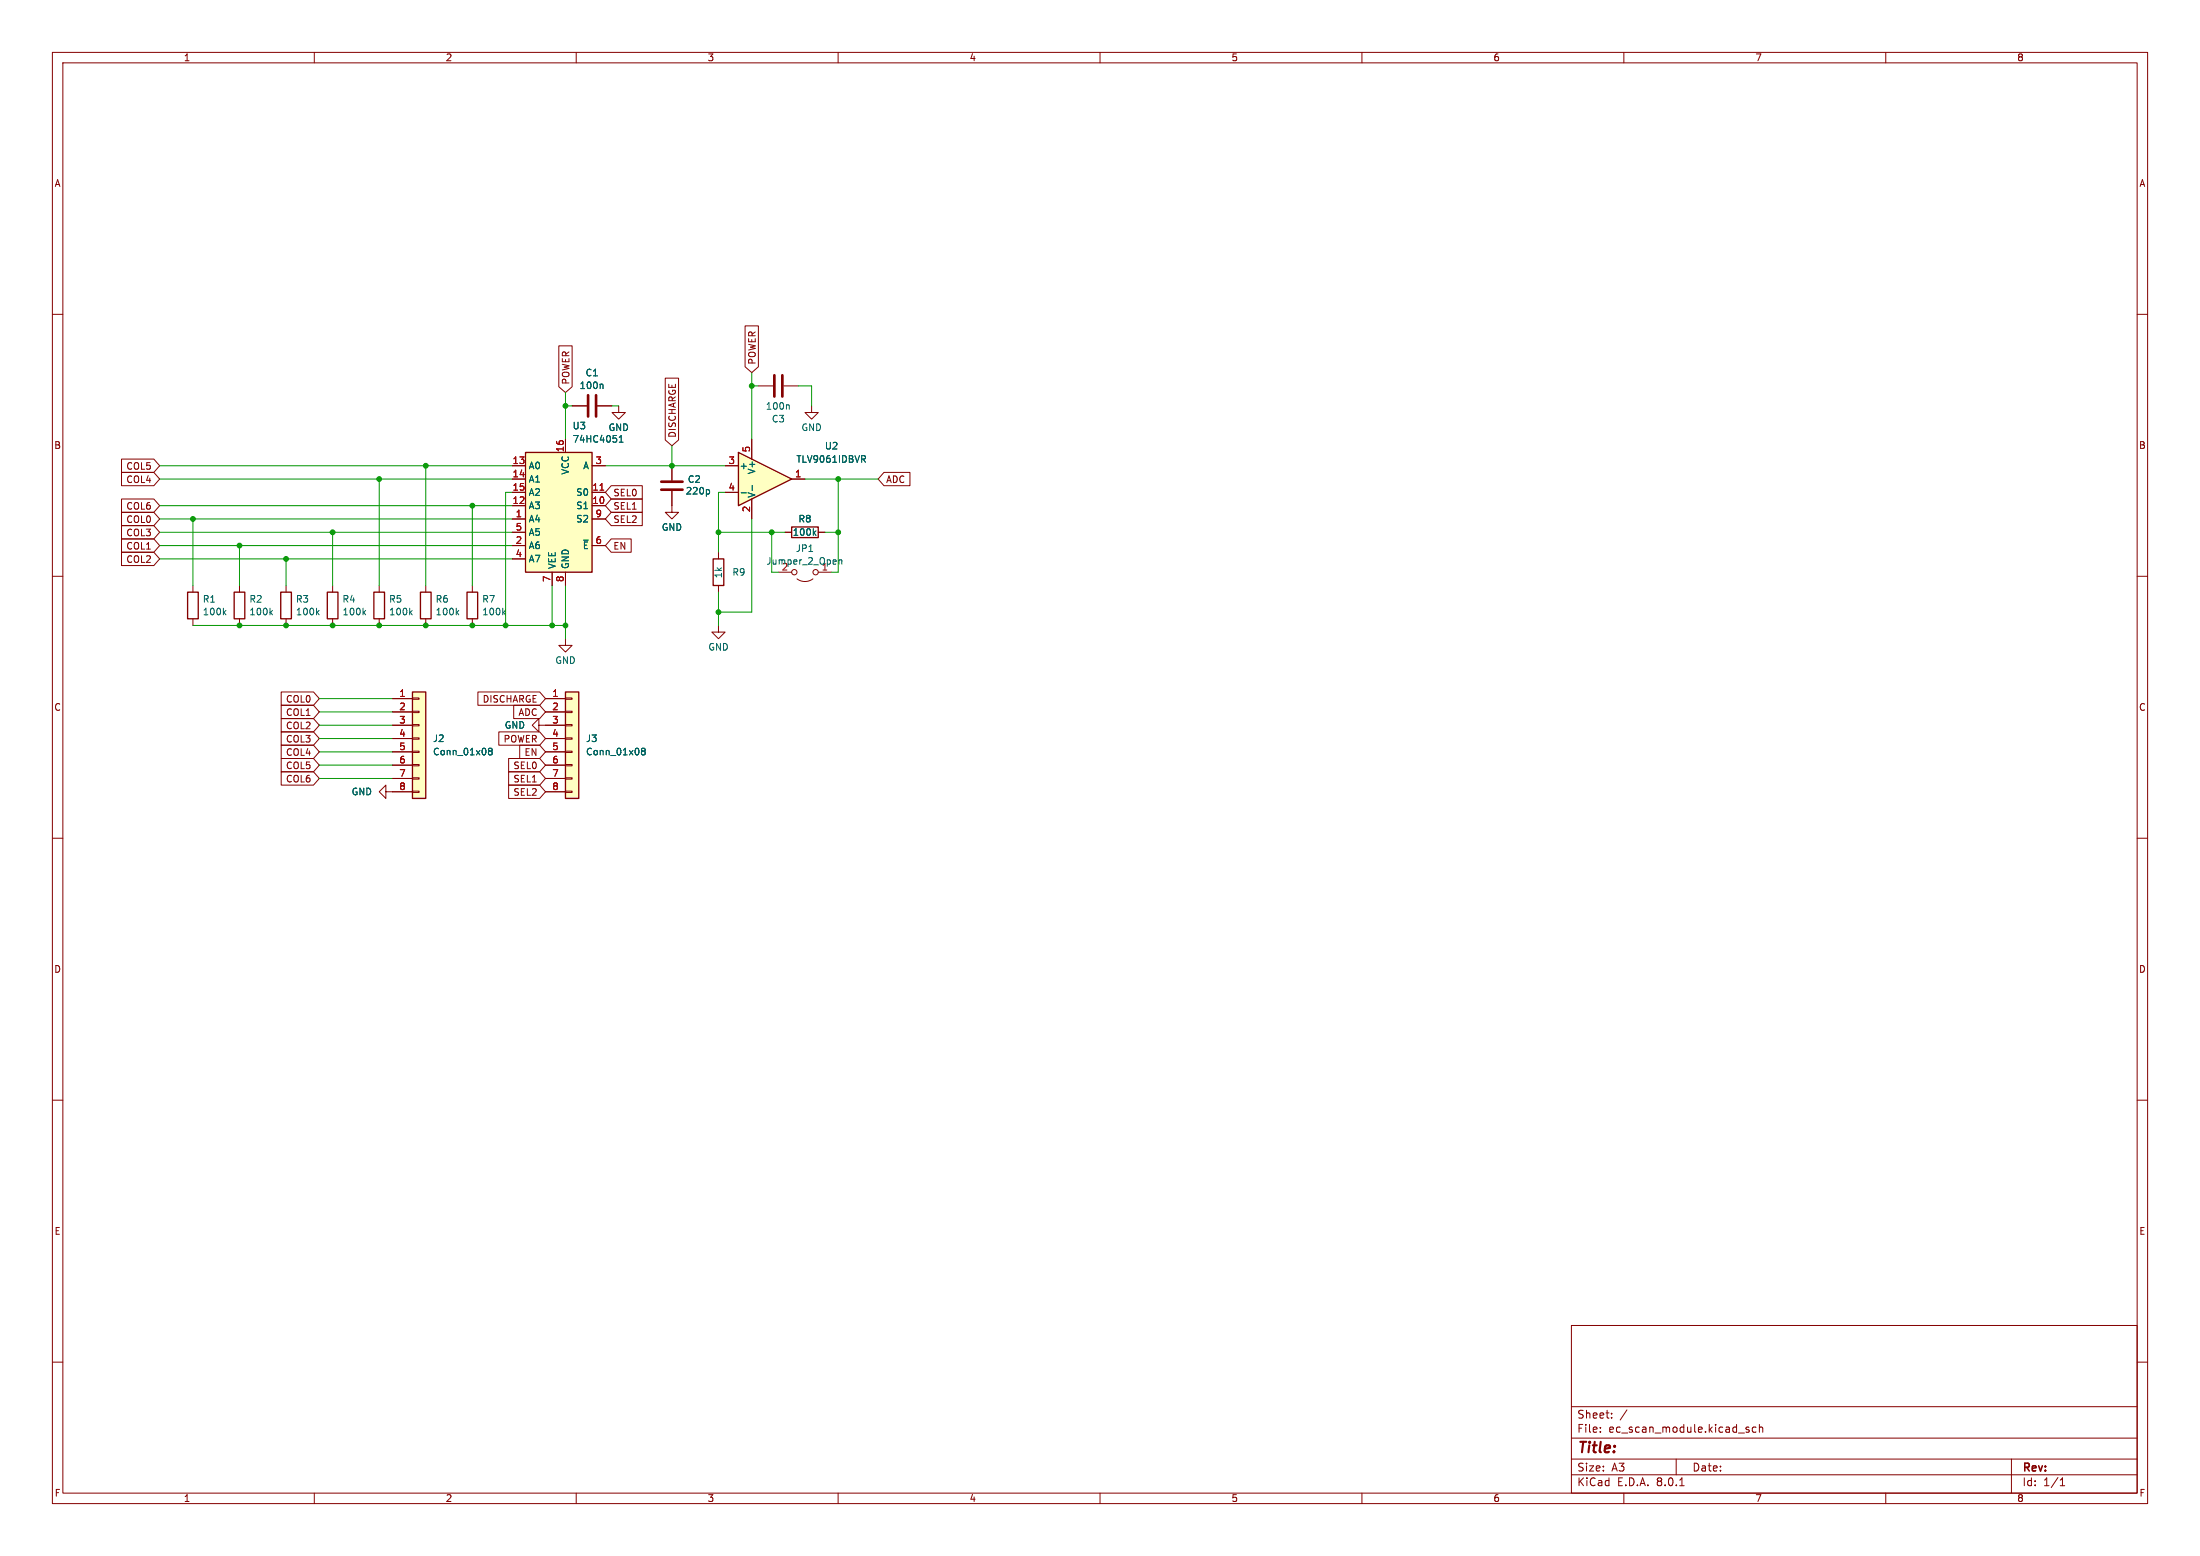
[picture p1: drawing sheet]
<svg xmlns="http://www.w3.org/2000/svg" width="420mm" height="297mm" viewBox="0 0 420 297" stroke-linecap="round" stroke-linejoin="round" font-family="sans-serif">
<g fill="none" stroke="#840000" stroke-width=".19">
<path d="M10 10h400v277h-400zM12 12h396v273h-396zM60 10v2M110 10v2M160 10v2M210 10v2M260 10v2M310 10v2M360 10v2M10 60h2M408 60h2M144.8 73.7h2.8"/>
<path d="M149.6 73.7h2.8M154.9 77.5v1.2h1.3l-1.3 1.3-1.2-1.3h1.2M10 110h2M137.2 105.4v1.3M137.2 111.8v1.2M148.6 109.2h2.5M149.9 101.6h1.2M152.1 110.5a2.54 2.54 0 0 0 3.1 0M156.2 109.2h2.5M156.2 101.6h1.3M408 110h2M10 160h2"/>
<path d="M408 160h2M10 210h2M408 210h2M10 260h2M300 253h108v32h-108zM408 260h2M300 278.5h108M300 274.5h108M300 268.5h108M305.5 273.2v.2M305.5 272.5v.1M307.7 270.5v.2"/>
<path d="M307.7 269.8v.1M310.6 269.1l-1.3 1.9M320 278.5v3M333.3 272.7l.6 .4-.2 .3-.4-.1M333.9 272.5l-.4-.1-.2 .2M335.2 272.5l-.4-.1-.3 .3 .2 .6h.5M335.9 272.5l.2-.1 .3 .1 .1 .9M335.9 271.9v1.5M384 278.5v6.5M60 285v2M110 285v2M160 285v2"/>
<path d="M210 285v2M260 285v2M300 281.5h108M310 285v2M320.7 283.6h.8M360 285v2M393.3 283.6h.9M393.3 282.5l.4-.4v1.5"/>
<circle cx="151.6" cy="109.2" r=".51"/>
<circle cx="155.7" cy="109.2" r=".51"/>
</g>
<path d="M147.8 71.6v4.1M149.4 71.6v4.1" fill="none" stroke="#840000" stroke-width=".51"/>
<path d="M150.5 77.3l.2 .2v.6M155.4 101.7l.4 .5M155.8 101.3l-.5 .5M160.2 106.9v.8M160.2 107l.2-.1h.3v.8" fill="none" stroke="#006464" stroke-width=".19"/>
<path d="M136.1 106.7h2.1v5.1h-2.1zM151.1 100.6h5.1v2h-5.1z" fill="none" stroke="#840000" stroke-width=".25"/>
<path d="M141 86.4l10.1 5-10.1 5.1z" fill="#ffffc2"/>
<path d="M141 86.4l10.1 5-10.1 5.1z" fill="none" stroke="#840000" stroke-width=".25"/>
<path d="M138.4 88.9h2.6M138.4 94h2.6M143.5 83.8v3.8M143.5 95.3v3.8M151.1 91.4h2.6M102.9 138.4v-1.2l-1.3 1.2 1.3 1.3v-1.3h1.2" fill="none" stroke="#840000" stroke-width=".19"/>
<path d="M141.5 94.1h1M143.6 92.7v.9M164.8 87.6l.4 .6M165 87l.2 .2v.3l-.2 .1" fill="none" stroke="#006464" stroke-width=".19"/>
<path d="M107.9 132.1h2.6v20.3h-2.6z" fill="#ffffc2"/>
<g fill="none" stroke="#840000" stroke-width=".19">
<path d="M128.3 93.7v4.1h1.2l-1.2 1.3-1.3-1.3h1.3M128.3 88.9v2.8M137.2 119.4v1.3h1.2l-1.2 1.2-1.3-1.2h1.3M104.1 133.4h3.8M104.1 135.9h3.8M104.1 138.4h3.8M107.9 138.3h1.3v.3h-1.3zM107.9 135.8h1.3v.2h-1.3zM107.9 133.2h1.3v.3h-1.3zM73.7 151.1v-1.2l-1.3 1.2 1.3 1.3v-1.3h1.2M104.1 141h3.8M104.1 143.5h3.8"/>
<path d="M104.1 146.1h3.8M104.1 148.6h3.8M104.1 151.1h3.8M107.9 151h1.3v.3h-1.3zM107.9 148.5h1.3v.2h-1.3zM107.9 145.9h1.3v.3h-1.3zM107.9 143.4h1.3v.2h-1.3zM107.9 140.8h1.3v.3h-1.3z"/>
</g>
<path d="M107.9 132.1h2.6v20.3h-2.6z" fill="none" stroke="#840000" stroke-width=".25"/>
<path d="M135.2 93.5l.3 .2v.4l-.3 .2M122.7 143.4l-.2-.3 .2-.3h.2l.3 .3-.3 .3M122.7 143.4l-.2 .2v.4l.2 .1h.2l.3-.3v-.2l-.3-.2M122.7 143.4h.2" fill="none" stroke="#006464" stroke-width=".19"/>
<path d="M126.2 91.9h4.1M126.2 93.5h4.1" fill="none" stroke="#840000" stroke-width=".51"/>
<path d="M78.7 132.1h2.6v20.3h-2.6z" fill="#ffffc2"/>
<g fill="none" stroke="#840000" stroke-width=".19">
<path d="M36.8 111.8v1.2M36.8 118.1v1.3M45.7 111.8v1.2M45.7 118.1v1.3M54.6 111.8v1.2M54.6 118.1v1.3M72.4 111.8v1.2M72.4 118.1v1.3M81.3 111.8v1.2M81.3 118.1v1.3M90.2 111.8v1.2M90.2 118.1v1.3"/>
<path d="M74.9 133.4h3.8M74.9 135.9h3.8M74.9 138.4h3.8M78.7 138.3h1.3v.3h-1.3zM78.7 135.8h1.3v.2h-1.3zM78.7 133.2h1.3v.3h-1.3zM107.9 121.9v1.3h1.3l-1.3 1.3-1.2-1.3h1.2M74.9 141h3.8M74.9 143.5h3.8M74.9 146.1h3.8M74.9 148.6h3.8M74.9 151.1h3.8"/>
<path d="M78.7 151h1.3v.3h-1.3zM78.7 148.5h1.3v.2h-1.3zM78.7 145.9h1.3v.3h-1.3zM78.7 143.4h1.3v.2h-1.3zM78.7 140.8h1.3v.3h-1.3z"/>
</g>
<path d="M35.8 113h2v5.1h-2zM44.7 113h2v5.1h-2zM53.6 113h2v5.1h-2zM71.4 113h2v5.1h-2zM80.3 113h2v5.1h-2zM89.2 113h2v5.1h-2zM78.7 132.1h2.6v20.3h-2.6z" fill="none" stroke="#840000" stroke-width=".25"/>
<g fill="none" stroke="#006464" stroke-width=".19">
<path d="M42.8 116.9l.3 .5M43.1 116.5l-.5 .5M51.7 116.9l.3 .5M52 116.5l-.5 .5M60.6 116.9l.3 .5M60.9 116.5l-.5 .5M78.3 116.9l.4 .5M78.7 116.5l-.5 .5M87.2 116.9l.4 .5M87.6 116.5l-.5 .5M96.1 116.9l.4 .5M96.5 116.5l-.5 .5"/>
<path d="M93.5 143.4l-.3-.3 .3-.3h.2l.3 .3-.3 .3M93.5 143.4l-.3 .2 .1 .4 .2 .1h.2l.3-.3v-.2l-.3-.2M93.5 143.4h.2"/>
</g>
<path d="M100.3 86.4h12.7v22.8h-12.7z" fill="#ffffc2"/>
<path d="M100.3 86.4h12.7v22.8h-12.7zM62.5 113h2v5.1h-2z" fill="none" stroke="#840000" stroke-width=".25"/>
<g fill="none" stroke="#840000" stroke-width=".19">
<path d="M106.7 66h2.5v7.8l-1.3 1.1-1.2-1.1zM109.2 77.5h2.8M114 77.5h2.8M118.1 77.5v1.2h1.3l-1.3 1.3-1.3-1.3h1.3M127 72.2h2.5v11.8l-1.2 1.1-1.3-1.1zM142.2 62.2h2.6v7.8l-1.3 1.1-1.3-1.1zM23.2 87.6h6.2l1.1 1.3-1.1 1.3h-6.2zM23.2 97.8h6.2l1.1 1.3-1.1 1.2h-6.2zM23.2 90.2h6.2l1.1 1.2-1.1 1.3h-6.2zM23.2 95.2h6.2l1.1 1.3-1.1 1.3h-6.2zM97.8 99.1h2.5M97.8 96.5h2.5"/>
<path d="M97.8 94h2.5M97.8 88.9h2.5M97.8 91.4h2.5M107.9 83.8v2.6M113 99.1h2.6M113 96.5h2.6M113 94h2.6M113 88.9h2.6M116.7 97.8h5.9v2.5h-5.9l-1.1-1.2zM116.7 92.7h5.9v2.6h-5.9l-1.1-1.3zM116.7 95.2h5.9v2.6h-5.9l-1.1-1.3zM128.3 88.9v2.8"/>
<path d="M128.3 93.7v2.8M138.4 94h2.6M138.4 88.9h2.6M143.5 83.8v3.8M143.5 95.3v3.8M151.1 91.4h2.6M168.8 90.2h4.9v2.5h-4.9l-1.2-1.3zM23.2 105.4h6.2l1.1 1.3-1.1 1.3h-6.2zM23.2 102.9h6.2l1.1 1.2-1.1 1.3h-6.2zM23.2 100.3h6.2l1.1 1.3-1.1 1.3h-6.2zM63.5 111.8v1.2M63.5 118.1v1.3"/>
<path d="M97.8 104.1h2.5M97.8 106.7h2.5M97.8 101.6h2.5M105.4 109.2v2.6M107.9 109.2v2.6M113 104.1h2.6M116.7 102.9h3.8v2.5h-3.8l-1.1-1.3zM149.9 101.6h1.2M156.2 101.6h1.3M53.7 132.1h6.1l1.2 1.3-1.2 1.2h-6.1zM53.7 134.6h6.1l1.2 1.3-1.2 1.3h-6.1zM53.7 139.7h6.1l1.2 1.3-1.2 1.2h-6.1z"/>
<path d="M53.7 137.2h6.1l1.2 1.2-1.2 1.3h-6.1zM74.9 133.4h3.8M74.9 135.9h3.8M74.9 138.4h3.8M91.2 132.1h11.8l1.1 1.3-1.1 1.2h-11.8zM95.2 139.7h7.8l1.1 1.3-1.1 1.2h-7.8zM98.1 134.6h4.9l1.1 1.3-1.1 1.3h-4.9zM104.1 133.4h3.8M104.1 135.9h3.8M104.1 138.4h3.8M53.7 144.8h6.1l1.2 1.3-1.2 1.2h-6.1zM53.7 147.3h6.1l1.2 1.3-1.2 1.3h-6.1z"/>
<path d="M53.7 142.2h6.1l1.2 1.3-1.2 1.3h-6.1zM74.9 141h3.8M74.9 143.5h3.8M74.9 146.1h3.8M74.9 148.6h3.8M74.9 151.1h3.8M97.1 147.3h5.9l1.1 1.3-1.1 1.3h-5.9zM97.1 149.9h5.9l1.1 1.2-1.1 1.3h-5.9zM97.1 144.8h5.9l1.1 1.3-1.1 1.2h-5.9zM99.2 142.2h3.8l1.1 1.3-1.1 1.3h-3.8zM104.1 141h3.8M104.1 143.5h3.8"/>
<path d="M104.1 146.1h3.8M104.1 148.6h3.8M104.1 151.1h3.8"/>
</g>
<path d="M114.5 93.6h.8" fill="none" stroke="#a90000" stroke-width=".19"/>
<g fill="none" stroke="#006464" stroke-width=".19">
<path d="M114.9 73.3l.2 .2v.7M118.2 84.4h.7M118.2 83.5l.4-.4v1.3M135.2 93.5l.3 .2v.4l-.3 .2M141.5 94.1h1M143.6 92.7v.9M164.8 87.6l.4 .6M165 87l.2 .2v.3l-.2 .1M69.4 116.9l.4 .5M69.8 116.5l-.5 .5M111.4 103.1h.9M155.4 101.7l.4 .5"/>
<path d="M155.8 101.3l-.5 .5M93.5 143.4l-.3-.3 .3-.3h.2l.3 .3-.3 .3M93.5 143.4l-.3 .2 .1 .4 .2 .1h.2l.3-.3v-.2l-.3-.2M93.5 143.4h.2M122.7 143.4l-.2-.3 .2-.3h.2l.3 .3-.3 .3M122.7 143.4h.2M122.7 143.4l-.2 .2v.4l.2 .1h.2l.3-.3v-.2l-.3-.2"/>
</g>
<path d="M112.3 75.4v4.1M113.8 75.4v4.1" fill="none" stroke="#840000" stroke-width=".51"/>
<g fill="none" stroke="#009600" stroke-width=".19">
<path d="M107.9 77.5h1.3M107.9 74.9v8.9M116.8 77.5h1.3M143.5 71.1v12.7M143.5 73.7h1.3M152.4 73.7h2.5v3.8M30.5 99.1h67.3M30.5 91.4h67.3M30.5 96.5h67.3M30.5 88.9h67.3M36.8 99.1v12.7M72.4 91.4v20.4"/>
<path d="M81.3 88.9v22.9M90.2 96.5v15.3M97.8 94h-1.3v25.4M115.6 88.9h22.8M128.3 85.1v3.8M138.4 94h-1.2v11.4M143.5 99.1v17.7h-6.3M153.7 91.4h13.9M160 91.4v17.8h-1.3M30.5 101.6h67.3M30.5 106.7h67.3M30.5 104.1h67.3"/>
<path d="M36.8 119.4h71.1M45.7 104.1v7.7M54.6 106.7v5.1M63.5 101.6v10.2M105.4 111.8v7.6M107.9 111.8v10.1M137.2 101.6h12.7M137.2 113v6.4M147.3 101.6v7.6h1.3M157.5 101.6h2.5M61 133.4h13.9M61 135.9h13.9"/>
<path d="M61 138.4h13.9M61 146.1h13.9M61 141h13.9M61 143.5h13.9M61 148.6h13.9"/>
</g>
<g fill="#009600" stroke="#009600" stroke-width=".19">
<circle cx="107.9" cy="119.4" r=".46"/>
<circle cx="105.4" cy="119.4" r=".46"/>
<circle cx="128.3" cy="88.9" r=".46"/>
<circle cx="107.9" cy="77.5" r=".46"/>
<circle cx="63.5" cy="119.4" r=".46"/>
<circle cx="54.6" cy="106.7" r=".46"/>
<circle cx="36.8" cy="99.1" r=".46"/>
<circle cx="45.7" cy="104.1" r=".46"/>
<circle cx="72.4" cy="91.4" r=".46"/>
<circle cx="81.3" cy="88.9" r=".46"/>
<circle cx="90.2" cy="96.5" r=".46"/>
<circle cx="63.5" cy="101.6" r=".46"/>
<circle cx="90.2" cy="119.4" r=".46"/>
<circle cx="96.5" cy="119.4" r=".46"/>
<circle cx="81.3" cy="119.4" r=".46"/>
<circle cx="54.6" cy="119.4" r=".46"/>
<circle cx="45.7" cy="119.4" r=".46"/>
<circle cx="72.4" cy="119.4" r=".46"/>
<circle cx="137.2" cy="101.6" r=".46"/>
<circle cx="137.2" cy="116.8" r=".46"/>
<circle cx="147.3" cy="101.6" r=".46"/>
<circle cx="160" cy="91.4" r=".46"/>
<circle cx="160" cy="101.6" r=".46"/>
<circle cx="143.5" cy="73.7" r=".46"/>
</g>
<text font-size="2.8" fill="#840000" x="301" y="277.9">Title:</text>
<g font-size="2.1" fill="#840000">
<text x="301" y="273.7">File:</text>
<text x="301" y="271">Sheet:</text>
<text x="307.1" y="273.7">ec_scan_module.kicad_sch</text>
<text x="301" y="281.1">Size:</text>
<text x="307.6" y="281.1">A3</text>
<text x="323" y="281.1">Date:</text>
<text x="386" y="281.3">Rev:</text>
<text x="301" y="283.9">KiCad</text>
<text x="308.7" y="283.9">E.D.A.</text>
<text x="316.3" y="283.9">8.0.1</text>
<text x="386" y="283.9">Id:</text>
<text x="390.1" y="283.9">1/1</text>
</g>
<g font-size="1.8" fill="#840000">
<text x="35" y="11.9">1</text>
<text x="85" y="11.9">2</text>
<text x="135" y="11.9">3</text>
<text x="185" y="11.9">4</text>
<text x="235" y="11.9">5</text>
<text x="285" y="11.9">6</text>
<text x="335" y="11.9">7</text>
<text x="385" y="11.9">8</text>
<text x="10.3" y="35.9">A</text>
<text x="408.3" y="35.9">A</text>
<text x="144.5" y="69.7" transform="rotate(-90 144.5 69.7)">POWER</text>
<text x="108.9" y="73.5" transform="rotate(-90 108.9 73.5)">POWER</text>
<text x="129.2" y="83.7" transform="rotate(-90 129.2 83.7)">DISCHARGE</text>
<text x="10.3" y="85.9">B</text>
<text x="24" y="89.9">COL5</text>
<text x="408.2" y="85.9">B</text>
<text x="24" y="92.4">COL4</text>
<text x="117" y="94.9">SEL0</text>
<text x="169.1" y="92.4">ADC</text>
<text x="24" y="100">COL0</text>
<text x="24" y="97.5">COL6</text>
<text x="117" y="100">SEL2</text>
<text x="117" y="97.5">SEL1</text>
<text x="24" y="107.6">COL2</text>
<text x="24" y="105.1">COL1</text>
<text x="24" y="102.6">COL3</text>
<text x="117" y="105.1">EN</text>
<text x="10.3" y="135.9">C</text>
<text x="54.5" y="134.3">COL0</text>
<text x="54.5" y="136.8">COL1</text>
<text x="92" y="134.3">DISCHARGE</text>
<text x="98.9" y="136.8">ADC</text>
<text x="408.2" y="135.9">C</text>
<text x="54.5" y="141.9">COL3</text>
<text x="54.5" y="139.4">COL2</text>
<text x="96" y="141.9">POWER</text>
<text x="54.5" y="147">COL5</text>
<text x="54.5" y="149.5">COL6</text>
<text x="54.5" y="144.5">COL4</text>
<text x="97.9" y="149.5">SEL1</text>
<text x="97.9" y="147">SEL0</text>
<text x="100" y="144.5">EN</text>
<text x="97.9" y="152.1">SEL2</text>
<text x="10.3" y="185.9">D</text>
<text x="408.2" y="185.9">D</text>
<text x="10.3" y="235.9">E</text>
<text x="408.3" y="235.9">E</text>
<text x="10.3" y="285.9">F</text>
<text x="35" y="286.9">1</text>
<text x="85" y="286.9">2</text>
<text x="135" y="286.9">3</text>
<text x="185" y="286.9">4</text>
<text x="235" y="286.9">5</text>
<text x="285" y="286.9">6</text>
<text x="335" y="286.9">7</text>
<text x="385" y="286.9">8</text>
<text x="408.3" y="285.9">F</text>
</g>
<g font-size="1.8" fill="#006464">
<text x="110.5" y="74.5">100n</text>
<text x="111.7" y="72">C1</text>
<text x="109.2" y="82.1">U3</text>
<text x="116.1" y="82.5">GND</text>
<text x="146.1" y="78.4">100n</text>
<text x="147.2" y="80.8">C3</text>
<text x="152.9" y="82.5">GND</text>
<text x="100.8" y="89.8">A0</text>
<text x="109.2" y="84.7">74HC4051</text>
<text x="111.2" y="89.8">A</text>
<text x="141.1" y="89.8">+</text>
<text x="151.9" y="88.5">TLV9061IDBVR</text>
<text x="157.4" y="86">U2</text>
<text x="100.8" y="92.3">A1</text>
<text x="100.8" y="94.8">A2</text>
<text x="108.8" y="90.7" transform="rotate(-90 108.8 90.7)">VCC</text>
<text x="109.9" y="94.8">S0</text>
<text x="130.8" y="94.6">220p</text>
<text x="131.2" y="92.4">C2</text>
<text x="144.4" y="95.1" transform="rotate(-90 144.4 95.1)">V-</text>
<text x="144.4" y="90.6" transform="rotate(-90 144.4 90.6)">V+</text>
<text x="100.8" y="99.9">A4</text>
<text x="100.8" y="97.4">A3</text>
<text x="109.9" y="97.4">S1</text>
<text x="109.9" y="99.9">S2</text>
<text x="126.2" y="101.5">GND</text>
<text x="152.3" y="99.9">R8</text>
<text x="100.8" y="105">A6</text>
<text x="100.8" y="107.5">A7</text>
<text x="100.8" y="102.5">A5</text>
<text x="111.2" y="105">~{E}</text>
<text x="146.2" y="108">Jumper_2_Open</text>
<text x="151.2" y="102.5">100k</text>
<text x="151.8" y="105.6">JP1</text>
<text x="106.3" y="108.7" transform="rotate(-90 106.3 108.7)">VEE</text>
<text x="108.8" y="108.7" transform="rotate(-90 108.8 108.7)">GND</text>
<text x="138" y="110.5" transform="rotate(-90 138 110.5)">1k</text>
<text x="139.7" y="110.1">R9</text>
<text x="149.2" y="109">2</text>
<text x="156.8" y="109">1</text>
<text x="38.6" y="115.2">R1</text>
<text x="38.6" y="117.6">100k</text>
<text x="47.5" y="115.2">R2</text>
<text x="47.5" y="117.6">100k</text>
<text x="56.4" y="115.2">R3</text>
<text x="56.4" y="117.6">100k</text>
<text x="65.3" y="115.2">R4</text>
<text x="65.3" y="117.6">100k</text>
<text x="74.2" y="115.2">R5</text>
<text x="74.2" y="117.6">100k</text>
<text x="83.1" y="115.2">R6</text>
<text x="83.1" y="117.6">100k</text>
<text x="92" y="115.2">R7</text>
<text x="92" y="117.6">100k</text>
<text x="135.1" y="124.4">GND</text>
<text x="105.9" y="126.9">GND</text>
<text x="82.6" y="141.8">J2</text>
<text x="96.2" y="139.3">GND</text>
<text x="111.8" y="141.8">J3</text>
<text x="82.6" y="144.4">Conn_01x08</text>
<text x="111.8" y="144.4">Conn_01x08</text>
<text x="67" y="152">GND</text>
</g>
<g font-size="1.8" fill="#a90000">
<text x="97.7" y="88.6">13</text>
<text x="107.7" y="86.4" transform="rotate(-90 107.7 86.4)">16</text>
<text x="113.6" y="88.6">3</text>
<text x="139" y="88.6">3</text>
<text x="143.3" y="86.4" transform="rotate(-90 143.3 86.4)">5</text>
<text x="97.7" y="91.2">14</text>
<text x="97.7" y="93.7">15</text>
<text x="113" y="93.7">11</text>
<text x="139" y="93.7">4</text>
<text x="151.7" y="91.2">1</text>
<text x="97.7" y="96.3">12</text>
<text x="98.4" y="98.8">1</text>
<text x="98.4" y="101.3">5</text>
<text x="113" y="96.3">10</text>
<text x="113.6" y="98.8">9</text>
<text x="143.3" y="97.9" transform="rotate(-90 143.3 97.9)">2</text>
<text x="98.4" y="103.9">2</text>
<text x="98.4" y="106.4">4</text>
<text x="113.6" y="103.9">6</text>
<text x="105.2" y="111.2" transform="rotate(-90 105.2 111.2)">7</text>
<text x="107.7" y="111.2" transform="rotate(-90 107.7 111.2)">8</text>
<text x="76.1" y="133.1">1</text>
<text x="76.1" y="135.6">2</text>
<text x="105.3" y="133.1">1</text>
<text x="105.3" y="135.6">2</text>
<text x="76.1" y="138.2">3</text>
<text x="76.1" y="140.7">4</text>
<text x="76.1" y="143.3">5</text>
<text x="105.3" y="138.2">3</text>
<text x="105.3" y="140.7">4</text>
<text x="105.3" y="143.3">5</text>
<text x="76.1" y="145.8">6</text>
<text x="76.1" y="148.3">7</text>
<text x="105.3" y="145.8">6</text>
<text x="105.3" y="148.3">7</text>
<text x="76.1" y="150.9">8</text>
<text x="105.3" y="150.9">8</text>
</g>
</svg>
